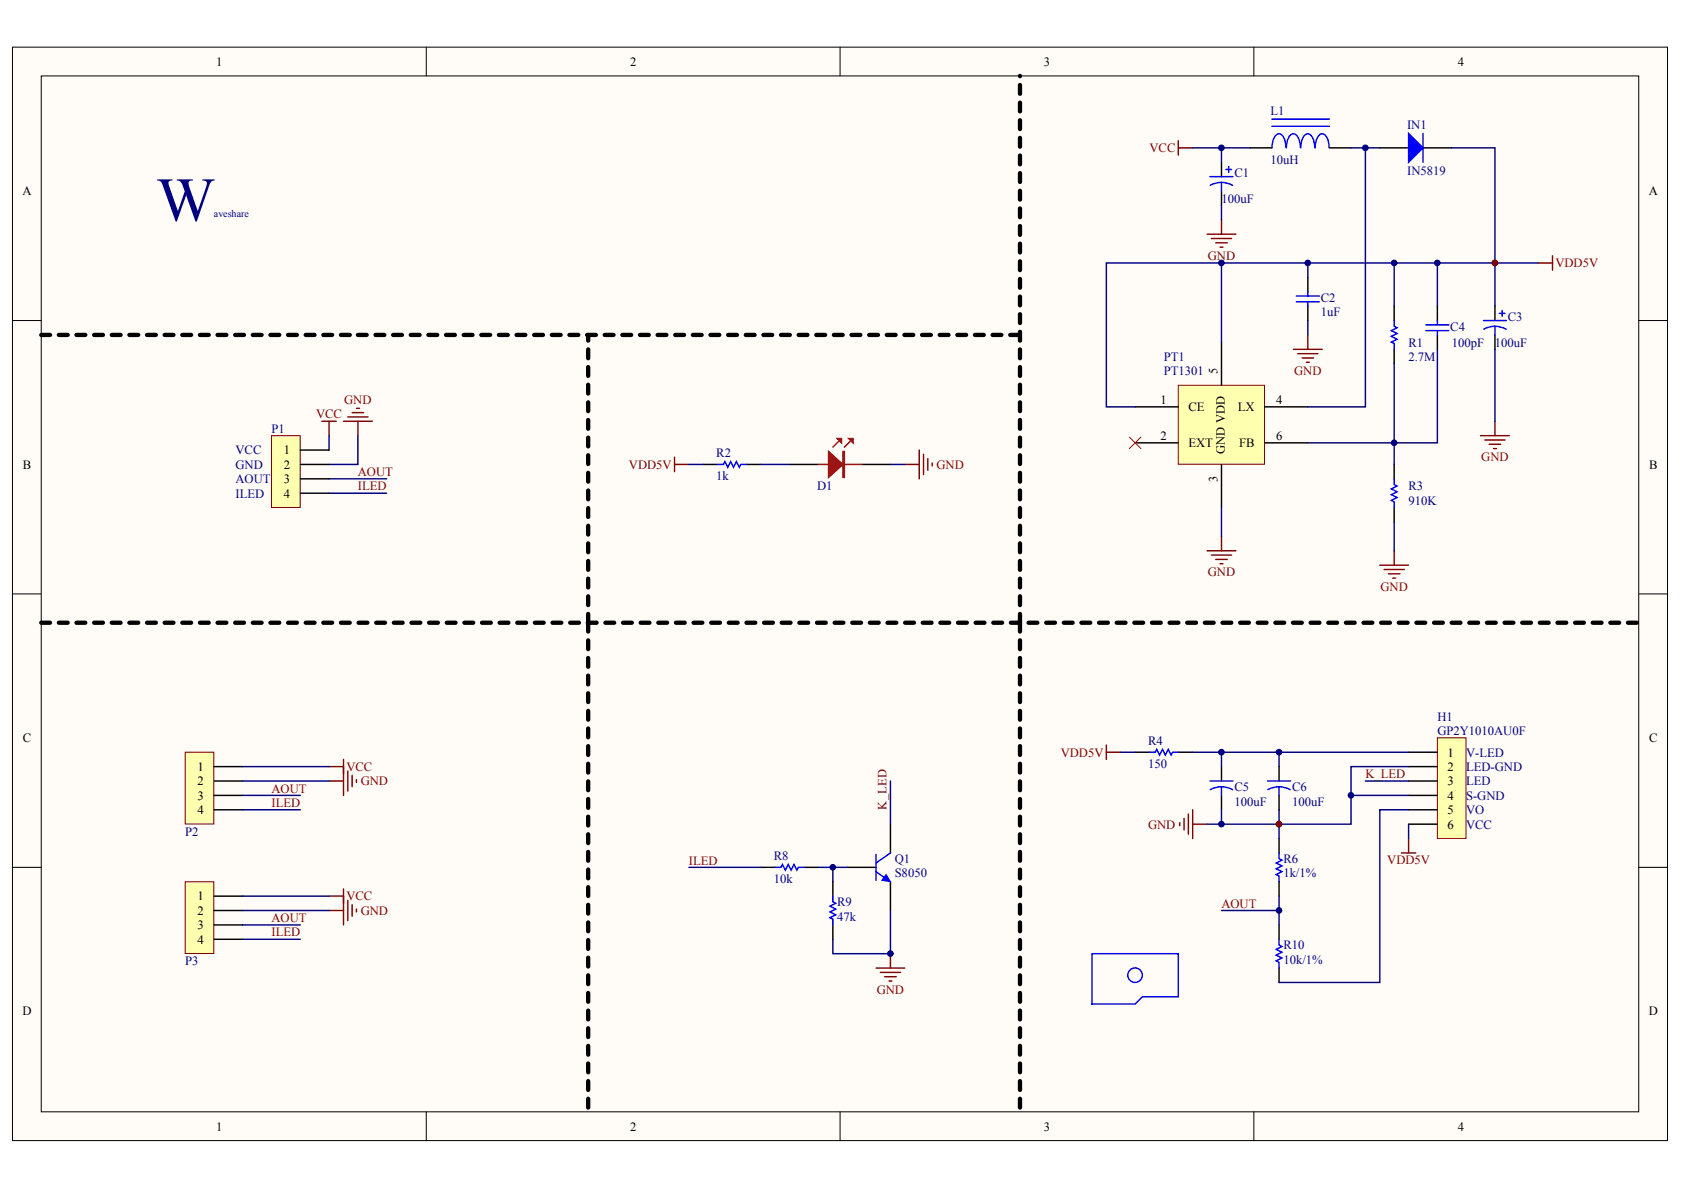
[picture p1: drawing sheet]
<svg xmlns="http://www.w3.org/2000/svg" width="297mm" height="210mm" viewBox="0 0 297 210" stroke-linecap="round" stroke-linejoin="round" font-family="sans-serif">
<g fill="#fffcf8" stroke="#000" stroke-width=".18">
<path d="M2.2 8.3h291.9v192.9h-291.9z"/>
<path d="M7.3 13.4h281.8v182.7h-281.8z"/>
</g>
<path d="M75.2 8.3v5.1M148.2 8.3v5.1M221.2 8.3v5.1M2.2 56.5h5.1M289.1 56.5h5.1M2.2 104.8h5.1M289.1 104.8h5.1M2.2 153h5.1M289.1 153h5.1M75.2 196.1v5.1M148.2 196.1v5.1M221.2 196.1v5.1" fill="none" stroke="#000" stroke-width=".18"/>
<g fill="#000080" stroke="#000080" stroke-width=".18">
<circle cx="225.6" cy="145.4" r=".5"/>
<circle cx="263.7" cy="46.4" r=".5"/>
</g>
<path d="M253.5 130.1h5.1v17.8h-5.1z" fill="#ffffb0" stroke="#800000" stroke-width=".18"/>
<g fill="none" stroke="#000" stroke-width=".25">
<path d="M200.2 132.7h2.6M207.8 132.7h2.6M248.5 132.7h5M248.5 135.2h5M248.5 137.8h5M134.2 153h2.6M141.8 153h2.6M146.9 155.5v2.6M149.4 153h5.1M157.1 145.4v5.1M157.1 155.5v5.1M225.6 147.9v2.6"/>
<path d="M225.6 155.5v2.6M248.5 140.3h5M248.5 142.8h5M248.5 145.4h5M146.9 163.1v2.6M225.6 163.1v2.6M225.6 170.8v2.5"/>
</g>
<g fill="none" stroke="#800000" stroke-width=".25">
<path d="M56.8 74.3h2.5M58.1 74.3v2.5M60.6 74.3h5.1M61.4 73.5h3.5M62.1 72.8h2M62.9 72h.5M63.1 74.3v2.5M195.1 131.4v2.6M195.1 132.7h2.6M208.1 145.1v.5M208.9 144.4v2M209.6 143.6v3.6"/>
<path d="M210.4 142.8v5.1M210.4 145.4h2.5M247.2 150.5h2.5M248.5 147.9v2.6M154.5 170.8h5.1M155.3 171.5h3.5M156 172.3h2.1M156.8 173h.5M157.1 168.2v2.6"/>
</g>
<g fill="none" stroke="#000080" stroke-width=".25">
<path d="M58.1 76.8v2.6M63.1 76.8v5.1h-5M58.1 87h10.1M58.1 84.5h10.1M157.1 137.8v7.6M197.7 132.7h2.5M225.6 132.7v2.5M240.8 137.8h7.7M248.5 135.2h-10.2v5.1h10.2M121.5 153h12.7M144.4 153h5M146.9 153v2.5"/>
<path d="M225.6 158.1v5M238.3 140.3v5.1h-12.7v-2.6M248.5 142.8h-5.1v30.5h-17.8M248.5 145.4v2.5M157.1 160.6v7.6h-10.2v-2.5M215.5 160.6h10.1"/>
</g>
<path d="M202.8 132.7h1l.2-.5 .5 1 .5-1 .6 1 .5-1 .5 1 .2-.5h1M136.8 153h1l.2-.5 .5 1 .5-1 .5 1 .6-1 .5 1 .2-.5h1M146.9 158.1v1l.5 .2-1 .5 1 .6-1 .5 1 .5-1 .5 .5 .2v1M154.5 150.7v4.6M154.5 153.8l1.8 1.2M157.1 150.5l-2.6 1.7M225.6 150.5v1l.5 .2-1 .5 1 .5-1 .5 1 .6-1 .5 .5 .2v1M225.6 165.7v1l.5 .2-1 .6 1 .5-1 .5 1 .5-1 .5 .5 .2v1.1" fill="none" stroke="#00f" stroke-width=".25"/>
<path d="M156.3 154.3l.8 1.2-1.6-.2z" fill="#00f" stroke="#00f" stroke-width=".18"/>
<path d="M207.8 68h15.2v13.9h-15.2z" fill="#ffffb0" stroke="#800000" stroke-width=".18"/>
<g fill="none" stroke="#000" stroke-width=".25">
<path d="M215.5 28.6v2.6M215.5 33.7v2.5M220.5 26.1h3.8M234.5 26.1h3.8M243.4 26.1h5.1M251 26.1h5.1M230.7 48.9v2.6M230.7 54v2.5M245.9 54v2.5M253.5 54v2.5M253.5 59.1v2.5M263.7 54v2.5"/>
<path d="M263.7 59.1v2.5M200.2 71.8h7.6M200.2 78.1h7.6M215.5 60.3v7.7M223.1 71.8h7.6M223.1 78.1h7.6M245.9 61.6v2.6M124.1 81.9h2.5M131.7 81.9h2.5M139.3 81.9h5.1M152 81.9h5.1M215.5 81.9v7.6"/>
<path d="M245.9 81.9v2.6M245.9 89.5v2.6"/>
</g>
<g fill="none" stroke="#800000" stroke-width=".25">
<path d="M207.8 24.8v2.6M207.8 26.1h2.6M215.5 38.8v2.5M212.9 41.3h5.1M213.7 42.1h3.5M214.4 42.8h2.1M215.2 43.6h.5M230.7 59.1v2.5M271.3 46.4h2.5M273.8 45.1v2.6M162.1 79.4v5.1M228.1 61.6h5.1"/>
<path d="M228.9 62.4h3.6M229.7 63.1h2M230.4 63.9h.5M261.2 76.8h5M261.9 77.6h3.6M262.7 78.4h2M263.4 79.1h.5M263.7 74.3v2.5M119 80.7v2.5M119 81.9h2.5M159.6 81.9h2.5M162.9 80.1v3.6"/>
<path d="M163.7 80.9v2M164.4 81.7v.5M212.9 97.2h5.1M213.7 97.9h3.5M214.4 98.7h2.1M215.2 99.4h.5M215.5 94.6v2.6M243.4 99.7h5.1M245.9 97.2v2.5M244.1 100.5h3.6M244.9 101.2h2M245.7 102h.5"/>
</g>
<g fill="none" stroke="#00f" stroke-width=".25">
<path d="M213.4 31.2h4.1M215.5 32.2l.8 .1 1.1 .4M215.5 32.2l-.9 .1-1.1 .4M215.5 32.2v1.5M216.2 29.9h1M216.7 29.4v1M224.3 22.3h10.2M224.3 21h10.2M226.8 26a2.16 2.16 0 0 0-1.2-2.4 2.26 2.26 0 0 0-1.2 2.5M229.4 26a2.16 2.16 0 0 0-1.3-2.4 2.26 2.26 0 0 0-1.2 2.5M231.9 26a2.16 2.16 0 0 0-1.2-2.4 2.26 2.26 0 0 0-1.3 2.5M234.4 26a2.16 2.16 0 0 0-1.2-2.4 2.26 2.26 0 0 0-1.2 2.5"/>
<path d="M251 23.5v5.1M228.7 52.2h4M228.7 53.2h4M230.7 51.5v.7M230.7 53.2v.8M245.9 56.5v1.1l.5 .2-1 .5 1 .5-1 .5 1 .5-1 .5 .5 .3v1M251.5 57.3h4.1M251.5 58.3h4.1M253.5 56.5v.8M253.5 58.3v.8M261.7 56.5h4M263.7 57.6l1.2 .1 .8 .4"/>
<path d="M263.7 57.6h-.8l-1.2 .5M263.7 57.6v1.5M264.5 55.3h1M265 54.8v1M126.6 81.9h1l.3-.5 .5 1 .5-1 .5 1 .5-1 .5 1 .3-.5h1M245.9 84.5v1l.5 .2-1 .5 1 .5-1 .6 1 .5-1 .5 .5 .2v1M192.6 168.2h15.2v7.6h-6.3l-1.3 1.3h-7.6zM200.2 170.7a1.28 1.28 0 0 0-1.1 1.9 1.28 1.28 0 0 0 2.2 .1 1.28 1.28 0 0 0-.9-2"/>
</g>
<path d="M248.5 23.5l2.5 2.6-2.5 2.5z" fill="#00f" stroke="#00f" stroke-width=".25"/>
<g fill="none" stroke="#000080" stroke-width=".25">
<path d="M210.4 26.1h10.1M215.5 26.1v2.5M215.5 36.2v2.6M238.3 26.1h5.1M240.8 26.1v45.7h-10.1M256.1 26.1h7.6v27.9M215.5 46.4v13.9M230.7 48.9v-2.5h-35.6v25.4h5.1M230.7 46.4h22.8v7.6M230.7 56.5v2.6M245.9 46.4v7.6M253.5 46.4h17.8"/>
<path d="M230.7 78.1h15.2v3.8M253.5 61.6v16.5h-7.6v-13.9M263.7 61.6v12.7M121.5 81.9h2.6M134.2 81.9h5.1M157.1 81.9h2.5M215.5 89.5v5.1M245.9 92.1v5.1"/>
</g>
<circle cx="263.7" cy="46.4" r=".5" fill="#800000" stroke="#800000" stroke-width=".18"/>
<path d="M147.9 77.9l-1 1M150 77.9l-1.1 1M144.4 81.9h7.6" fill="none" stroke="#bf0000" stroke-width=".25"/>
<g fill="#bf0000" stroke="#bf0000" stroke-width=".25">
<path d="M146.1 79.6l2.6 2.3-2.6 2.3z"/>
<path d="M149.7 77.4h.8v.7z"/>
<path d="M147.7 77.4h.7v.7z"/>
<path d="M148.7 79.6h.2v4.6h-.2z" fill-rule="evenodd"/>
</g>
<path d="M199.2 77.1l2 2M201.2 77.1l-2 2" fill="none" stroke="#f00" stroke-width=".18"/>
<path d="M7.3 59.1h55.8M63.1 59.1h116.8M7.3 109.8h281.8M103.7 109.8v86.3M103.7 109.8v-50.7M179.9 109.8v86.3M179.9 109.8v-96.4" fill="none" stroke="#000" stroke-width=".76" stroke-dasharray="1.6 1.6"/>
<path d="M47.9 76.8h5v12.7h-5z" fill="#ffffb0" stroke="#800000" stroke-width=".18"/>
<path d="M53 79.4h5.1M53 81.9h5.1M53 84.5h5.1M53 87h5.1M215.5 135.2v2.6M225.6 135.2v2.6M215.5 140.3v2.5M225.6 140.3v2.5" fill="none" stroke="#000" stroke-width=".25"/>
<path d="M213.4 137.8h4.1M215.5 138.8l.8 .1 1.1 .4M215.5 138.8l-.9 .1-1.1 .4M215.5 138.8v1.5M223.6 137.8h4M225.6 138.8l.8 .1 1.2 .4M225.6 138.8l-1.2 .2-.8 .3M225.6 138.8v1.5" fill="none" stroke="#00f" stroke-width=".25"/>
<path d="M210.4 132.7h38.1M215.5 132.7v2.5M212.9 145.4h12.7v2.5M215.5 142.8v2.6" fill="none" stroke="#000080" stroke-width=".25"/>
<circle cx="225.6" cy="145.4" r=".5" fill="#800000" stroke="#800000" stroke-width=".18"/>
<path d="M32.7 132.7h5v12.7h-5z" fill="#ffffb0" stroke="#800000" stroke-width=".18"/>
<path d="M37.7 135.2h5.1M37.7 137.8h5.1M37.7 140.3h5.1M37.7 142.8h5.1" fill="none" stroke="#000" stroke-width=".25"/>
<path d="M32.7 155.5h5v12.7h-5z" fill="#ffffb0" stroke="#800000" stroke-width=".18"/>
<path d="M37.7 158.1h5.1M37.7 160.6h5.1M37.7 163.1h5.1M37.7 165.7h5.1" fill="none" stroke="#000" stroke-width=".25"/>
<path d="M42.8 135.2h15.3M42.8 137.8h15.3M42.8 140.3h10.2M42.8 142.8h10.2M42.8 158.1h15.3M42.8 163.1h10.2M42.8 165.7h10.2M42.8 160.6h15.3" fill="none" stroke="#000080" stroke-width=".25"/>
<path d="M58.1 137.8h2.5M58.1 135.2h2.5M60.6 134v6.3M61.4 136v3.5M62.1 136.7v2.1M62.9 137.5v.5M58.1 158.1h2.5M60.6 156.8v6.3M61.4 158.8v3.6M62.1 159.6v2M58.1 160.6h2.5M62.9 160.4v.5" fill="none" stroke="#800000" stroke-width=".25"/>
<g fill="#000080" stroke="#000080" stroke-width=".18">
<circle cx="146.9" cy="153" r=".5"/>
<circle cx="157.1" cy="168.2" r=".5"/>
<circle cx="215.4" cy="145.4" r=".5"/>
<circle cx="215.4" cy="132.7" r=".5"/>
<circle cx="215.4" cy="46.4" r=".5"/>
<circle cx="215.4" cy="26.1" r=".5"/>
<circle cx="225.6" cy="160.6" r=".5"/>
<circle cx="225.6" cy="132.7" r=".5"/>
<circle cx="230.7" cy="46.4" r=".5"/>
<circle cx="238.3" cy="140.3" r=".5"/>
<circle cx="240.8" cy="26.1" r=".5"/>
<circle cx="245.9" cy="78.1" r=".5"/>
<circle cx="245.9" cy="46.4" r=".5"/>
<circle cx="253.5" cy="46.4" r=".5"/>
</g>
<text font-size="11" fill="#000080" x="27.6" y="38.9">W</text>
<g font-size="2.2">
<text x="38.1" y="11.6">1</text>
<text x="111.1" y="11.6">2</text>
<text x="184.1" y="11.6">3</text>
<text x="257.1" y="11.6">4</text>
<text x="3.9" y="34.4">A</text>
<text x="290.8" y="34.4">A</text>
<text x="214.8" y="65.9" transform="rotate(-90 214.8 65.9)">5</text>
<text x="204.7" y="71.3">1</text>
<text x="225.1" y="71.3">4</text>
<text x="204.7" y="77.6">2</text>
<text x="209.6" y="72.5">CE</text>
<text x="218.3" y="72.5">LX</text>
<text x="225.1" y="77.6">6</text>
<text x="4" y="82.6">B</text>
<text x="50.1" y="80.2">1</text>
<text x="50.1" y="82.7">2</text>
<text x="209.6" y="78.9">EXT</text>
<text x="216.1" y="80.1" transform="rotate(-90 216.1 80.1)">GND VDD</text>
<text x="218.6" y="78.9">FB</text>
<text x="290.9" y="82.6">B</text>
<text x="50.1" y="85.2">3</text>
<text x="50.1" y="87.8">4</text>
<text x="214.8" y="85.1" transform="rotate(-90 214.8 85.1)">3</text>
<text x="4" y="130.9">C</text>
<text x="290.9" y="130.9">C</text>
<text x="34.8" y="136">1</text>
<text x="255.3" y="133.5">1</text>
<text x="255.3" y="136">2</text>
<text x="34.8" y="138.5">2</text>
<text x="34.8" y="141.1">3</text>
<text x="34.8" y="143.6">4</text>
<text x="255.3" y="138.5">3</text>
<text x="255.3" y="141.1">4</text>
<text x="255.3" y="143.6">5</text>
<text x="255.3" y="146.1">6</text>
<text x="34.8" y="158.8">1</text>
<text x="34.8" y="161.4">2</text>
<text x="34.8" y="163.9">3</text>
<text x="34.8" y="166.5">4</text>
<text x="3.9" y="179.1">D</text>
<text x="290.8" y="179.1">D</text>
<text x="38.1" y="199.4">1</text>
<text x="111.1" y="199.4">2</text>
<text x="184.1" y="199.4">3</text>
<text x="257.1" y="199.4">4</text>
</g>
<g font-size="2.2" fill="#000080">
<text x="224.1" y="20.3">L1</text>
<text x="248.2" y="22.8">IN1</text>
<text x="224.1" y="28.9">10uH</text>
<text x="215.5" y="35.7">100uF</text>
<text x="217.7" y="31.2">C1</text>
<text x="248.2" y="30.9">IN5819</text>
<text x="233" y="53.3">C2</text>
<text x="233" y="55.8">1uF</text>
<text x="255.8" y="58.3">C4</text>
<text x="266" y="56.6">C3</text>
<text x="205.3" y="63.7">PT1</text>
<text x="248.5" y="61.1">R1</text>
<text x="248.5" y="63.7">2.7M</text>
<text x="256.1" y="61.1">100pF</text>
<text x="263.7" y="61.1">100uF</text>
<text x="205.3" y="66.2">PT1301</text>
<text x="47.9" y="76.3">P1</text>
<text x="41.5" y="80.2">VCC</text>
<text x="41.5" y="82.7">GND</text>
<text x="126.3" y="80.7">R2</text>
<text x="41.5" y="85.2">AOUT</text>
<text x="41.5" y="87.8">ILED</text>
<text x="126.3" y="84.7">1k</text>
<text x="144.1" y="86.5">D1</text>
<text x="248.5" y="86.5">R3</text>
<text x="248.5" y="89">910K</text>
<text x="202.5" y="131.4">R4</text>
<text x="253.5" y="127.1">H1</text>
<text x="253.5" y="129.6">GP2Y1010AU0F</text>
<text x="202.5" y="135.5">150</text>
<text x="258.6" y="133.5">V-LED</text>
<text x="258.6" y="136">LED-GND</text>
<text x="217.7" y="139.5">C5</text>
<text x="217.7" y="142.1">100uF</text>
<text x="227.9" y="139.5">C6</text>
<text x="227.9" y="142.1">100uF</text>
<text x="258.6" y="138.5">LED</text>
<text x="258.6" y="141.1">S-GND</text>
<text x="258.6" y="143.6">VO</text>
<text x="32.7" y="147.4">P2</text>
<text x="258.6" y="146.1">VCC</text>
<text x="136.5" y="151.7">R8</text>
<text x="136.5" y="155.8">10k</text>
<text x="157.8" y="152.2">Q1</text>
<text x="157.8" y="154.8">S8050</text>
<text x="226.4" y="152.2">R6</text>
<text x="226.4" y="154.8">1k/1%</text>
<text x="147.7" y="159.9">R9</text>
<text x="147.7" y="162.4">47k</text>
<text x="226.4" y="167.5">R10</text>
<text x="32.7" y="170.3">P3</text>
<text x="226.4" y="170">10k/1%</text>
</g>
<g font-size="2.2" fill="#800000">
<text x="202.8" y="26.9">VCC</text>
<text x="213" y="45.8">GND</text>
<text x="274.4" y="47.2">VDD5V</text>
<text x="60.7" y="71.3">GND</text>
<text x="228.3" y="66.1">GND</text>
<text x="55.8" y="73.8">VCC</text>
<text x="63.1" y="84">AOUT</text>
<text x="110.9" y="82.7">VDD5V</text>
<text x="165.2" y="82.7">GND</text>
<text x="261.3" y="81.4">GND</text>
<text x="63.1" y="86.5">ILED</text>
<text x="213" y="101.7">GND</text>
<text x="243.5" y="104.2">GND</text>
<text x="61.1" y="136">VCC</text>
<text x="187.1" y="133.5">VDD5V</text>
<text x="240.8" y="137.3">K_LED</text>
<text x="47.9" y="139.8">AOUT</text>
<text x="47.9" y="142.3">ILED</text>
<text x="63.6" y="138.5">GND</text>
<text x="156.4" y="142.8" transform="rotate(-90 156.4 142.8)">K_LED</text>
<text x="202.5" y="146.1">GND</text>
<text x="121.5" y="152.5">ILED</text>
<text x="244.7" y="152.4">VDD5V</text>
<text x="61.1" y="158.8">VCC</text>
<text x="63.6" y="161.4">GND</text>
<text x="215.5" y="160.1">AOUT</text>
<text x="47.9" y="162.6">AOUT</text>
<text x="47.9" y="165.2">ILED</text>
<text x="154.7" y="175.3">GND</text>
</g>
<text font-size="1.8" fill="#000080" x="37.7" y="38.4">aveshare</text>
</svg>
